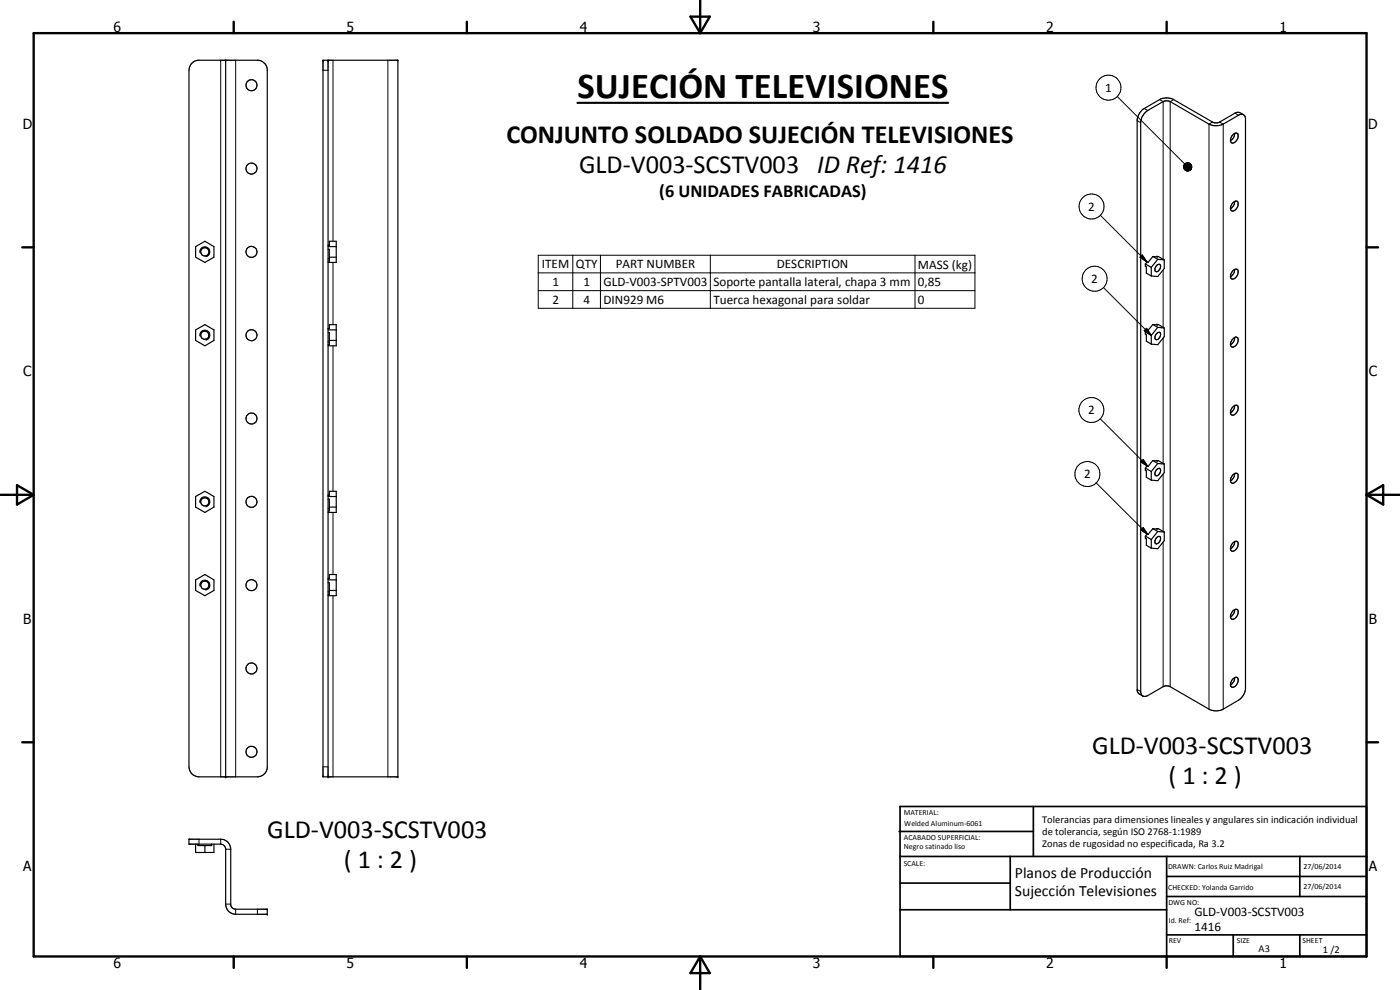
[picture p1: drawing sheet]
<svg xmlns="http://www.w3.org/2000/svg" width="420mm" height="297mm" viewBox="0 0 420 297" stroke-linecap="round" stroke-linejoin="round" font-family="sans-serif">
<g fill="none" stroke="#000" stroke-width=".35">
<path d="M57.4 19.2l.8-.7 1.1-.4h18.3a3.2 3.2 0 0 1 2.6 2.6v209.8a3 3 0 0 1-3 2.6h-17.5a3 3 0 0 1-3-3v-209zM67.7 18.1v215M96.9 18.1h22.5v215h-22.5zM98.5 18.1v215M373.2 34.4l.6 1.1v171.3a4.6 4.6 0 0 1-2.1 3.3l-4.6 2.7a4.6 4.6 0 0 1-4.3 0l-11.6-6.8-.8-.2-1.1 .1-5.1 2.9h-1.2M373.2 34.4l-.7-.1-.6 .2-4.8 2.8a5 5 0 0 1-4.3 0l-12.1-7-1.6 .2-4.6 2.6a5.1 5.1 0 0 0-2.2 3.4v171.3l.3 .7 .4 .3M373.2 34.4l-1.3-.7h-.7l-5.4 3-1.4 .1-12.2-6.9a4.5 4.5 0 0 0-4.2 0l-4.6 2.7a5 5 0 0 0-2.1 3.3v171.3l.4 .9 1.3 .7M370.2 40.3a.83 .83 0 0 1 1.1-.3 .83 .83 0 0 1 .2 1.1 1.56 1.56 0 0 1-2 1.6 2.05 2.05 0 0 1 .7-2.4zM370.5 40l-.1 1-1.1 1.2M58.7 74l2.8-1.6 2.7 1.6v3.2l-2.7 1.5-2.8-1.5zM98.5 74.8h.3v3.6h-.3M98.5 73.6h.3v-1.2h2.1v6.3h-2.4"/>
<path d="M98.5 77.6h.3M98.5 74h2.4M98.8 77.2h2.1M343.7 79.2v.7l.3 .1v2l1.5 .8M343.7 79.2l1.8 1M346 77l-1.5 1.8-.3-.2-.5 .6M346 77l1.5 .8M347.2 76.9l.2 .2-1.4-.1M347.2 76.9v.2M347.2 76.9l.4 .1 1.8 1M347.2 79.5a.68 .68 0 0 1 1.1 0 .68 .68 0 0 1-.1 1 .95 .95 0 0 1-.5 .9 .95 .95 0 0 1-1-.1v-.9zM347.5 77.8l1.9 .2"/>
<path d="M347.5 77.8l-2 2.4M349.4 78v2.6l-1.9 2.4-2-.2M370.2 60.7l.6-.4a1.08 1.08 0 0 1 .6 1.8 1.28 1.28 0 0 1-1.9 1 2 2 0 0 1 .7-2.4zM370.5 60.5l-.3 1.2-.9 .9M58.7 99l2.8-1.6 2.7 1.6v3.2l-2.7 1.6-2.8-1.6zM98.5 99h2.4M98.5 98.6h.3v-1.2h2.1v6.4h-2.4M98.5 99.8h.3v3.6h-.3M343.7 99.6v.7l.3 .2v1.9l1.5 .9M343.7 99.6l1.8 1M345.5 80.2v2.6M346 97.4l-1.5 1.8-.3-.2-.5 .6"/>
<path d="M346 97.4l1.5 .8M347.2 97.3l.2 .2-1.4-.1M347.2 97.3v.2M347.2 97.3l.4 .1 1.8 1M347.5 98.2l1.9 .2M347.5 98.2l-2 2.4M349.4 98.4v2.6l-1.9 2.4-2-.1M370.2 81.1l.4-.3a.77 .77 0 0 1 .9 .2 .77 .77 0 0 1 0 1 1.56 1.56 0 0 1-2 1.5 2.05 2.05 0 0 1 .7-2.4zM370.5 80.8l-.1 1-1.1 1.3M98.5 102.6h.3M98.8 102.2h2.1M345.5 100.6v2.7"/>
<path d="M347 100.2a.7 .7 0 0 1 1.1-.4 .7 .7 0 0 1 .1 1.1 .95 .95 0 0 1-.5 .9 .95 .95 0 0 1-1-.1v-.9zM370.2 101.5a.83 .83 0 0 1 1.1-.3 .83 .83 0 0 1 .2 1.2 1.78 1.78 0 0 1-1.9 1.7 1.88 1.88 0 0 1 .6-2.6zM370.5 101.3a2.4 2.4 0 0 1-1.2 2.1M346 138.2l1.4 .1-.2-.1M346 138.2l-1.5 1.8-.3-.2-.5 .7M346 138.2l1.5 .9M347.2 138.2v.1M347.2 138.2h.4l1.8 1M347.5 139.1l1.9 .1M347.5 139.1l-2 2.4M349.4 139.2v2.6l-1.9 2.4-2-.1M370.2 121.9a.83 .83 0 0 1 1.1-.3 .83 .83 0 0 1 .2 1.2 1.86 1.86 0 0 1-1.9 1.7 1.88 1.88 0 0 1 .6-2.6z"/>
<path d="M370.5 121.7a2.55 2.55 0 0 1-1.2 2.2M58.7 149l2.8-1.6 2.7 1.6v3.1l-2.7 1.7-2.8-1.7zM98.5 148.6h.3v-1.2h2.1v6.4h-2.4M98.5 149.8h.3v3.5h-.3M98.5 152.6h.3M98.5 149h2.4M98.8 152.1h2.1M343.7 140.5v.6l.3 .2v1.9l1.5 .9M343.7 140.5l1.8 1M345.5 141.5v2.6M346 158.6l-1.5 1.8-.3-.1-.5 .6M346 158.6l1.5 .9"/>
<path d="M347 141a.67 .67 0 0 1 .9-.5 .67 .67 0 0 1 .4 1 1.12 1.12 0 0 1-1.6 1v-.9zM347.2 158.6l.2 .1-1.4-.1M347.2 158.6v.1M347.2 158.6h.4l1.8 1M347.5 159.5l1.9 .1M347.5 159.5l-2 2.4M349.4 159.6v2.6l-1.9 2.4-2-.1M370.2 142.3a.79 .79 0 0 1 .9-.3 .79 .79 0 0 1 .5 .9 1.91 1.91 0 0 1-2 2 1.88 1.88 0 0 1 .6-2.6zM370.5 142.1l-.1 1-1.1 1.2M58.7 174l2.8-1.6 2.7 1.6v3.2l-2.7 1.5-2.8-1.5zM98.5 173.6h.3v-1.2h2.1v6.3h-2.4M98.5 174.8h.3v3.6h-.3"/>
<path d="M98.5 173.6h.3M98.5 177.6h.3M98.5 174h2.4M98.8 177.2h2.1M343.7 160.9v.6l.3 .2v1.9l1.5 .9M343.7 160.9l1.8 1M345.5 161.9v2.6M347 161.4a.71 .71 0 0 1 1.1-.4 .71 .71 0 0 1 .1 1.1 .99 .99 0 0 1-1.5 .8v-.8zM370.2 162.7l.6-.3a.79 .79 0 0 1 .8 .4 .79 .79 0 0 1-.1 .8 1.71 1.71 0 0 1-1.9 1.7 1.92 1.92 0 0 1 .6-2.6zM370.5 162.5a2.55 2.55 0 0 1-1.2 2.2M370.2 183.1a.83 .83 0 0 1 1.1-.2 .83 .83 0 0 1 .2 1.1 1.71 1.71 0 0 1-1.9 1.7 1.72 1.72 0 0 1 .6-2.6zM370.5 182.9l-.1 1-1.1 1.2"/>
<path d="M370.2 203.6a.83 .83 0 0 1 1.1-.3 .83 .83 0 0 1 .2 1.2 1.71 1.71 0 0 1-1.9 1.6 1.83 1.83 0 0 1 .6-2.5zM370.5 203.3a2.21 2.21 0 0 1-1.2 2.2M56.7 251.8h9.5a2.96 2.96 0 0 1 3 3l.1 17.1 .6 .6 .8 .3h9.5v1.5h-9.5a3 3 0 0 1-3-3v-16.8l-.2-.5-.4-.5-.9-.2h-9.5zM58.7 253.3v2.5h5.5v-2.5M59.4 253.3v.4h4.1v-.4M59.5 253.3v.4M61.5 253.7v2.1M63.4 253.3v.4"/>
<circle cx="75.5" cy="25.6" r="1.65"/>
<circle cx="75.5" cy="50.6" r="1.66"/>
<circle cx="61.5" cy="75.6" r="1.24"/>
<circle cx="75.5" cy="75.6" r="1.66"/>
<circle cx="61.5" cy="100.6" r="1.23"/>
<circle cx="75.5" cy="100.6" r="1.65"/>
<circle cx="75.5" cy="125.6" r="1.66"/>
<circle cx="61.5" cy="150.6" r="1.23"/>
<circle cx="75.5" cy="150.6" r="1.66"/>
<circle cx="61.5" cy="175.6" r="1.23"/>
<circle cx="75.5" cy="175.6" r="1.66"/>
<circle cx="75.5" cy="200.6" r="1.67"/>
<circle cx="75.5" cy="225.6" r="1.66"/>
</g>
<g fill="none" stroke="#000" stroke-width=".3">
<path d="M66.2 18.1v215M70.7 18.1v215M99.9 18.1v54.3M116.4 18.1v215M96.9 21.1h1.6M335.3 29l20.2 20.2M341.3 36.2l1 .6M343.4 32.6l1.1 .5M348 29.9l1.1 .6v47.3M352.2 29.9l-1 .6v175.5M363.9 36.6l-1.1 .7v175.5M366 36.6l1.1 .7v175.5"/>
<path d="M370.6 34l1.1 .6M355.2 50l2.1 .9-2.1-.6zM355.2 49.8l2.1 1.1-2.1-.9zM355.2 50.3l2.1 .6-2-.4zM355.3 49.5l2 1.4-2.1-1.1zM355.3 50.5l2 .4-1.9-.1zM355.4 49.3l.2-.2 1.7 1.8zM355.4 49.3l1.9 1.6-2-1.4zM355.4 50.8l1.9 .1-1.7 .1zM355.6 51l1.7-.1-1.5 .2zM355.6 49.1l.3-.2 1.4 2zM355.8 51.1l1.5-.2-1.2 .4z"/>
<path d="M355.9 48.9h.2l1.2 2zM356.1 51.3l1.2-.4zM356.1 48.9l.3-.1 .9 2.1zM356.3 51.3l1-.4zM356.4 48.8h.2l.7 2.1zM356.6 51.3l.7-.4zM356.6 48.8l.3 .1 .4 2zM356.9 51.2l.4-.3zM356.9 48.9l.3 .2 .1 1.8zM357.1 51.1l.2-.2zM357.2 49.1l.1 .1v1.7zM357.3 49.2l.2 .2-.2 1.5z"/>
<path d="M357.5 49.4l-.2 1.5zM357.6 50.5l-.3 .4zM357.6 49.7l-.3 1.2zM357.7 50.2l-.4 .7zM357.7 50l-.4 .9zM60 75.8a1.5 1.5 0 0 1 1.2-1.7 1.5 1.5 0 0 1 1.8 1.2 1.5 1.5 0 0 1-1.2 1.7M99.9 78.7v18.7M161.5 76.6h131.1v15.9h-131.1zM171.9 76.6v15.9M180.2 76.6v15.9M213.2 76.6v15.9M274.6 76.6v15.9"/>
<path d="M330.2 64.6l14 14M342.1 77.2l.7-.7 1.4 2.1zM342.8 76.5l1.4 2.1-2.1-1.4zM161.5 81.9h131.1M161.5 87.2h131.1M331.2 86.3l14.3 14.3M343.4 99.2l.7-.7 1.4 2.1zM344.1 98.5l1.4 2.1-2.1-1.4zM349.1 81v17.2M60 100.8a1.49 1.49 0 0 1 1.2-1.7 1.49 1.49 0 0 1 1.8 1.2 1.49 1.49 0 0 1-1.2 1.7M99.9 103.8v43.6M349.1 101.4v37.6"/>
<path d="M330.2 125.6l14.3 14.4M343.1 137.9l1.4 2.1-2.1-1.4zM60 150.8a1.5 1.5 0 0 1 1.2-1.7 1.5 1.5 0 0 1 1.8 1.2 1.5 1.5 0 0 1-1.2 1.8M99.9 153.8v18.6M329 144.9l15.5 15.5M343.1 158.3l1.4 2.1-2.1-1.4zM349.1 142.2v17.2M60 175.8a1.49 1.49 0 0 1 1.2-1.7 1.49 1.49 0 0 1 1.8 1.2 1.49 1.49 0 0 1-1.2 1.7M99.9 178.7v54.4M349.1 162.7v43.3M341.3 206.9l1 .6M96.9 230.1h1.6"/>
<path d="M59.7 251.8v1.5M66.2 251.8v1.5M67.7 254.8h1.5M67.7 271.3h1.5M70.7 272.8v1.5M77.2 272.8v1.5"/>
<circle cx="332.7" cy="26.3" r="3.7"/>
<circle cx="327.6" cy="62" r="3.8"/>
<circle cx="328.5" cy="83.6" r="3.7"/>
<circle cx="327.5" cy="123" r="3.7"/>
<circle cx="326.3" cy="142.2" r="3.8"/>
</g>
<g fill="#000">
<circle cx="67.7" cy="18.1" r=".18"/>
<circle cx="96.9" cy="18.1" r=".18"/>
<circle cx="98.5" cy="18.1" r=".18"/>
<circle cx="119.4" cy="18.1" r=".18"/>
<circle cx="67.7" cy="233.1" r=".18"/>
<circle cx="98.5" cy="233.1" r=".18"/>
<circle cx="119.4" cy="233.1" r=".18"/>
<circle cx="80.2" cy="272.8" r=".18"/>
<circle cx="80.2" cy="274.3" r=".18"/>
</g>
<g fill="none" stroke="#000" stroke-width=".71">
<path d="M10.1 9.9h400v277.1h-400zM70.1 6.5v3.4M140.1 6.5v3.4M207.2 5h5.8l-2.9 4.9zM210.1 0v9.9M280.1 6.5v3.4M350.1 6.5v3.4M6.7 74.2h3.4M410.1 74.2h3.5M.1 148.5h10M5.1 145.6l5 2.9-5 2.9zM410.1 148.5h10"/>
<path d="M410.1 148.5l5-2.9v5.8zM6.7 222.7h3.4M410.1 222.7h3.5M70.1 287v3.4M140.1 287v3.4M210.1 287v10M210.1 287l2.9 5h-5.8zM280.1 287v3.4M350.1 287v3.4"/>
</g>
<g fill="none" stroke="#000" stroke-width=".51">
<path d="M269.8 249.5h40.3M270.1 242h140v45h-140zM270.1 257h140M303.2 257v16M310.1 242v15M350.1 257v30M390.1 257v12M270.1 265h33.1M270.1 273h80M350.1 269h60M350.1 263h60M350.1 280.5h60"/>
<path d="M370.1 280.5v6.5M390.1 280.5v6.5"/>
</g>
<g fill="#000">
<path d="M357.6 50.5l-.3 .4zM357.7 50.2l-.4 .7zM357.7 50l-.4 .9zM357.6 49.7l-.3 1.2zM357.5 49.4l-.2 1.5zM357.3 49.2l.2 .2-.2 1.5zM357.2 49.1l.1 .1v1.7zM356.6 48.8l.3 .1 .4 2zM356.4 48.8h.2l.7 2.1zM356.1 48.9l.3-.1 .9 2.1zM355.9 48.9h.2l1.2 2zM355.6 49.1l.3-.2 1.4 2z"/>
<path d="M355.4 49.3l.2-.2 1.7 1.8zM355.4 49.3l1.9 1.6-2-1.4zM355.3 49.5l2 1.4-2.1-1.1zM355.2 49.8l2.1 1.1-2.1-.9zM355.2 50l2.1 .9-2.1-.6zM355.2 50.3l2.1 .6-2-.4zM355.4 50.8l1.9 .1-1.7 .1zM355.6 51l1.7-.1-1.5 .2zM355.8 51.1l1.5-.2-1.2 .4zM356.1 51.3l1.2-.4zM356.3 51.3l1-.4zM356.6 51.3l.7-.4z"/>
<path d="M356.9 51.2l.4-.3zM357.1 51.1l.2-.2zM342.8 76.5l1.4 2.1-2.1-1.4zM344.1 98.5l1.4 2.1-2.1-1.4zM343.1 137.9l1.4 2.1-2.1-1.4zM343.1 158.3l1.4 2.1-2.1-1.4z"/>
</g>
<path d="M357.1 48.9v2" fill="none" stroke="#000" stroke-width=".42"/>
<path d="M355.3 50.7h2" fill="none" stroke="#000" stroke-width=".38"/>
<path d="M173.3 30.9h111.3" fill="none" stroke="#000" stroke-width=".63"/>
<text font-size="11" x="173.3" y="29.3">SUJECIÓN TELEVISIONES</text>
<g font-size="7.9">
<text x="152" y="43">CONJUNTO SOLDADO SUJECIÓN TELEVISIONES</text>
<text x="173.8" y="52">GLD-V003-SCSTV003 ID Ref: 1416</text>
<text x="327.7" y="226.1">GLD-V003-SCSTV003</text>
<text x="350.7" y="235.1">( 1 : 2 )</text>
<text x="80.2" y="251.4">GLD-V003-SCSTV003</text>
<text x="103.2" y="260.4">( 1 : 2 )</text>
</g>
<text font-size="5.5" x="197.9" y="59">(6 UNIDADES FABRICADAS)</text>
<g font-size="4.7">
<text x="304.6" y="263.5">Planos de Producción</text>
<text x="304.6" y="268.9">Sujección Televisiones</text>
</g>
<g font-size="4.2">
<text x="34" y="9.6">6</text>
<text x="104" y="9.6">5</text>
<text x="174" y="9.6">4</text>
<text x="244" y="9.6">3</text>
<text x="314" y="9.6">2</text>
<text x="384" y="9.6">1</text>
<text x="6.8" y="38.7">D</text>
<text x="410.6" y="38.7">D</text>
<text x="7" y="112.9">C</text>
<text x="410.8" y="112.9">C</text>
<text x="7" y="187.1">B</text>
<text x="410.8" y="187.1">B</text>
<text x="7" y="261.4">A</text>
<text x="410.8" y="261.4">A</text>
<text x="34" y="290.4">6</text>
<text x="104" y="290.4">5</text>
<text x="174" y="290.4">4</text>
<text x="244" y="290.4">3</text>
<text x="314" y="290.4">2</text>
<text x="384" y="290.4">1</text>
</g>
<g font-size="3.9">
<text x="331.7" y="27.6">1</text>
<text x="326.6" y="63.2">2</text>
<text x="162.6" y="80.5">ITEM</text>
<text x="172.8" y="80.5">QTY</text>
<text x="184.8" y="80.5">PART NUMBER</text>
<text x="233.2" y="80.5">DESCRIPTION</text>
<text x="275.5" y="80.6">MASS (kg)</text>
<text x="165.8" y="85.8">1</text>
<text x="175.1" y="85.8">1</text>
<text x="181.1" y="85.8">GLD-V003-SPTV003</text>
<text x="214.1" y="85.9">Soporte pantalla lateral, chapa 3 mm</text>
<text x="275.5" y="85.8">0,85</text>
<text x="327.5" y="84.9">2</text>
<text x="165.8" y="91.1">2</text>
<text x="175.1" y="91.1">4</text>
<text x="181.1" y="91.1">DIN929 M6</text>
<text x="214.1" y="91.2">Tuerca hexagonal para soldar</text>
<text x="275.5" y="91.1">0</text>
<text x="326.5" y="124.3">2</text>
<text x="325.4" y="143.5">2</text>
<text x="358.5" y="275">GLD-V003-SCSTV003</text>
<text x="358.5" y="279.4">1416</text>
</g>
<g font-size="3.1">
<text x="312.7" y="246.8">Tolerancias para dimensiones lineales y angulares sin indicación individual</text>
<text x="312.7" y="250.4">de tolerancia, según ISO 2768-1:1989</text>
<text x="312.7" y="254">Zonas de rugosidad no especificada, Ra 3.2</text>
<text x="377.7" y="285.6">A3</text>
<text x="397" y="285.9">1 /2</text>
</g>
<g font-size="2.4">
<text x="271.2" y="244.4">MATERIAL:</text>
<text x="271.3" y="252">ACABADO SUPERFICIAL:</text>
<text x="271.4" y="247.9">Welded Aluminum-6061</text>
<text x="271.3" y="254.6">Negro satinado liso</text>
<text x="271.2" y="259.7">SCALE:</text>
<text x="350.6" y="260.8">DRAWN: Carlos Ruiz Madrigal</text>
<text x="391.2" y="260.6">27/06/2014</text>
<text x="350.6" y="267">CHECKED: Yolanda Garrido</text>
<text x="391.2" y="266.7">27/06/2014</text>
<text x="350.6" y="271.4">DWG NO:</text>
<text x="350.8" y="276.9">Id. Ref:</text>
<text x="350.8" y="282.8">REV</text>
<text x="371.2" y="282.9">SIZE</text>
<text x="390.9" y="282.9">SHEET</text>
</g>
</svg>
